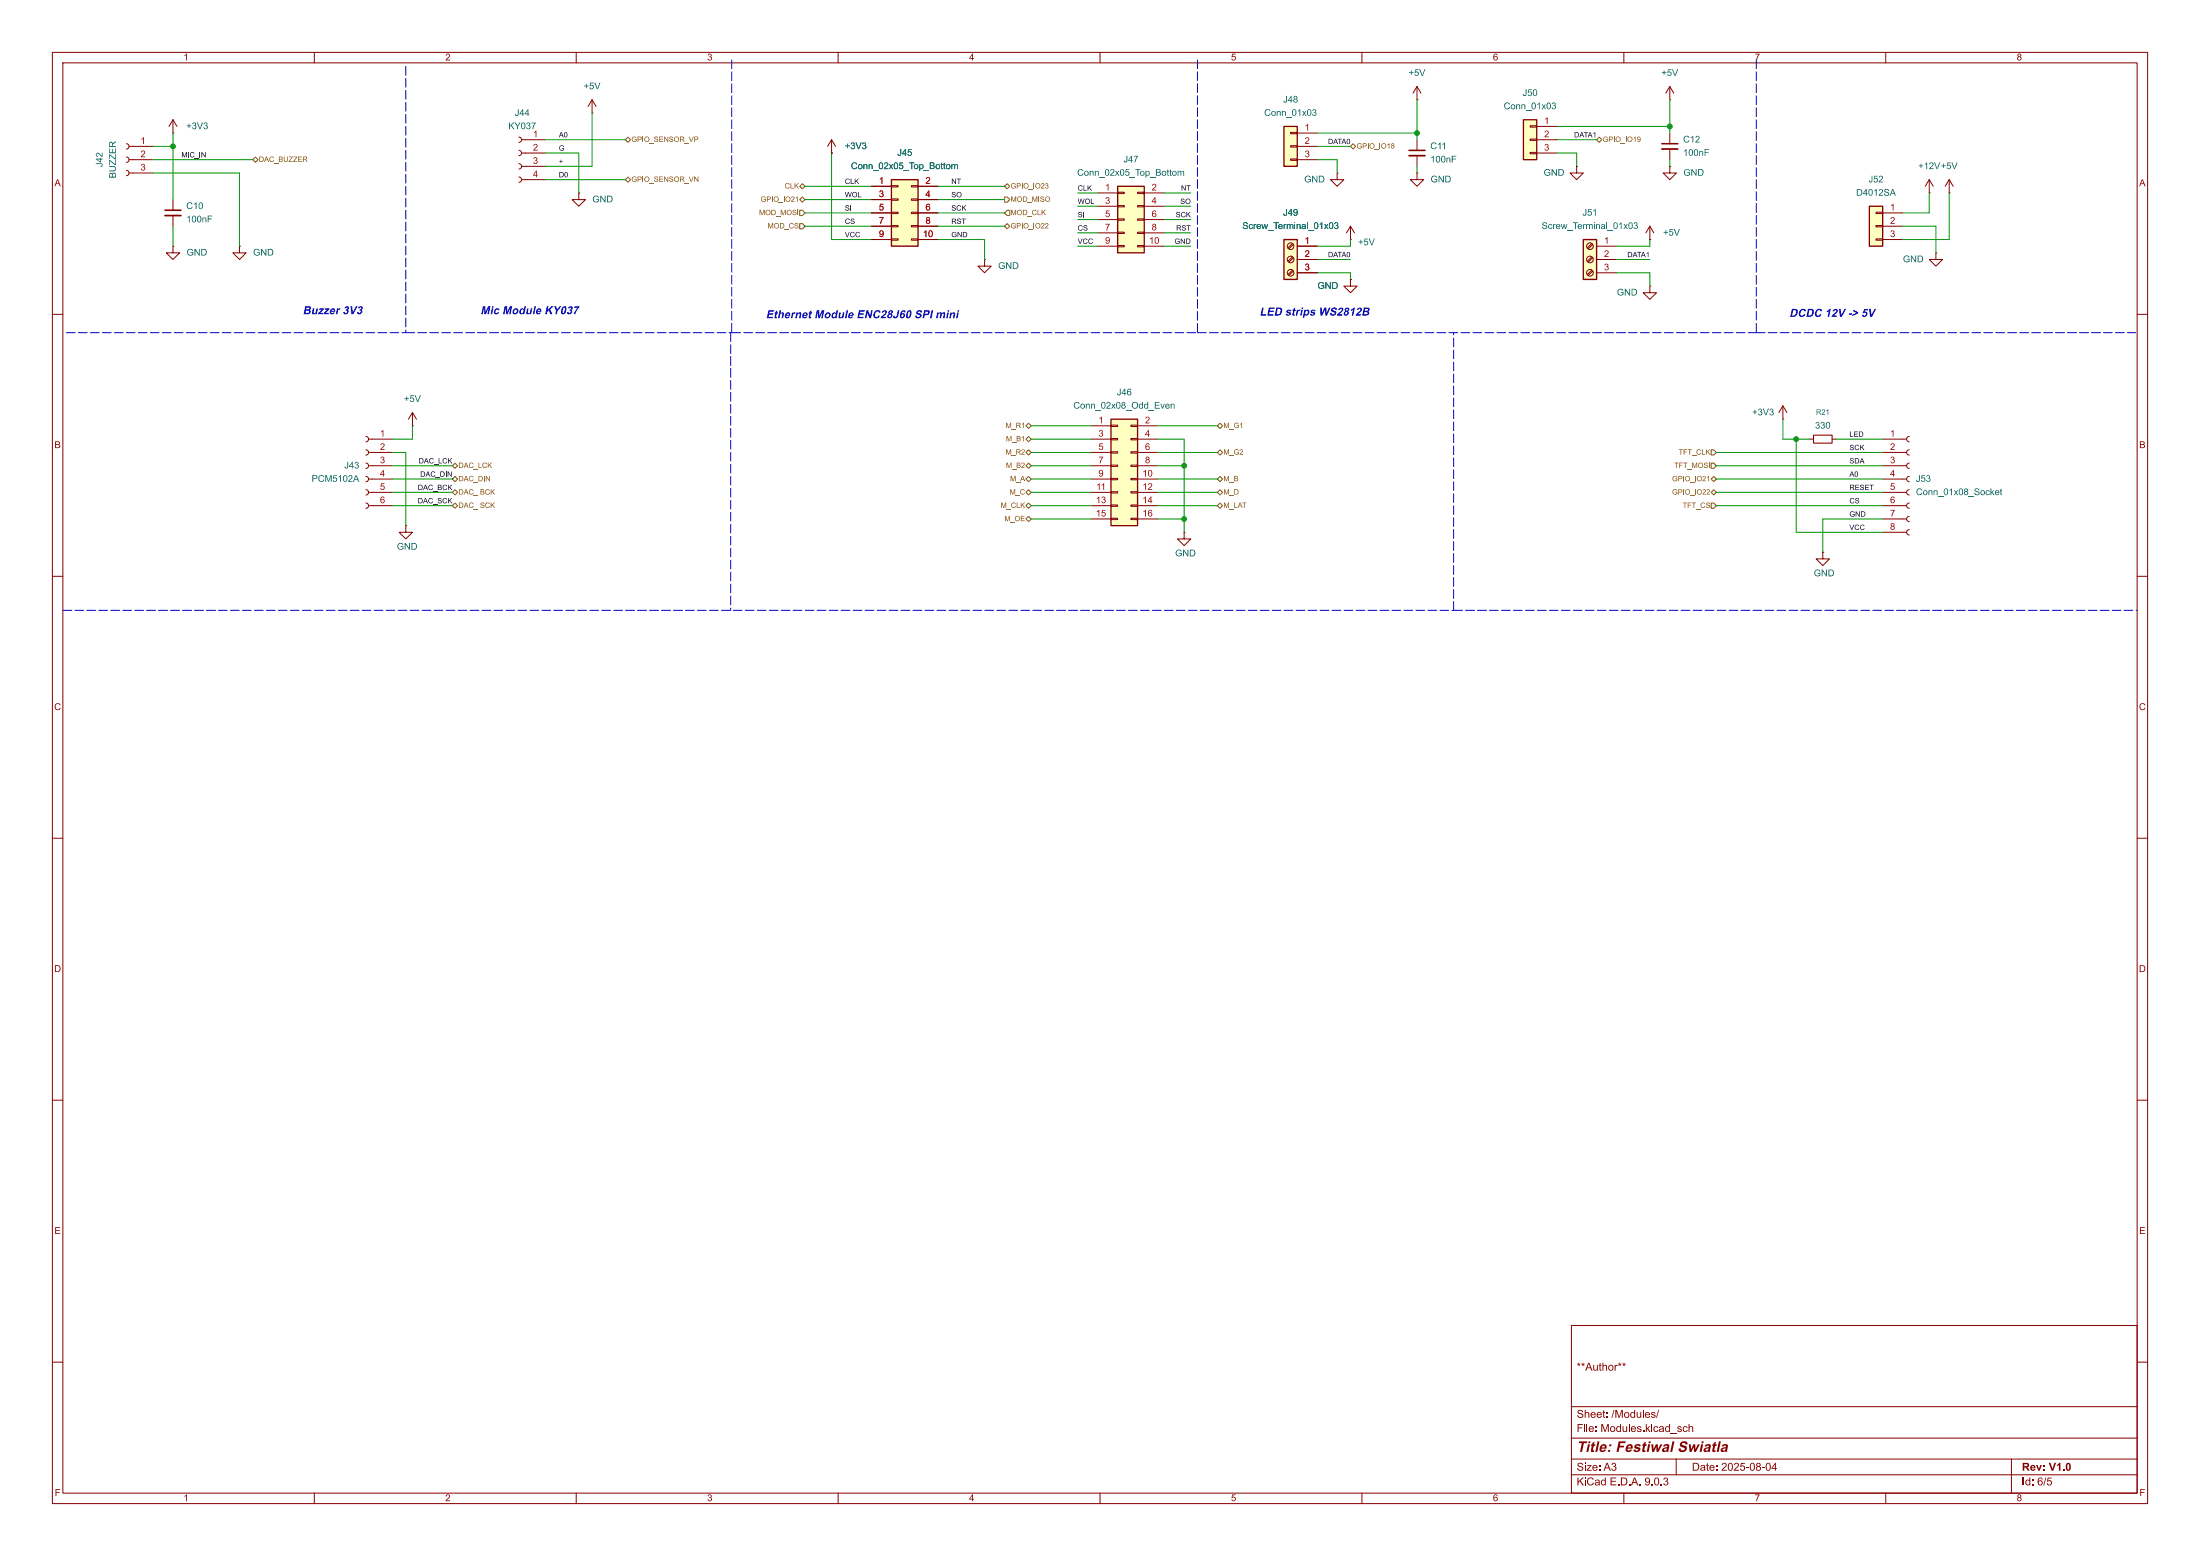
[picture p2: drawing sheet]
<svg xmlns="http://www.w3.org/2000/svg" width="420mm" height="297mm" viewBox="0 0 420 297" stroke-linecap="round" stroke-linejoin="round" font-family="sans-serif">
<g fill="none" stroke="#840000" stroke-width=".19">
<path d="M10 10h400v277h-400zM12 12h396v273h-396zM60 10v2M110 10v2M160 10v2M210 10v2M260 10v2M310 10v2M360 10v2M369.6 48.3v1.2h1.2l-1.2 1.3-1.3-1.3h1.3M369.6 48.3h.1M10 60h2"/>
<path d="M408 60h2M10 110h2M408 110h2M10 160h2M408 160h2M10 210h2M408 210h2M300 253h108v32h-108zM10 260h2M300 278.5h108M300 274.5h108M300 268.5h108"/>
<path d="M320 278.5v3M384 278.5v6.5M408 260h2M60 285v2M110 285v2M160 285v2M210 285v2M260 285v2M300 281.5h108M310 285v2M360 285v2"/>
</g>
<path d="M302.3 45.7h2.5v7.6h-2.5z" fill="#ffffc2"/>
<path d="M302.3 45.7h2.5v7.6h-2.5z" fill="none" stroke="#840000" stroke-width=".25"/>
<g fill="none" stroke="#840000" stroke-width=".19">
<path d="M270.5 33v1.3h1.3l-1.3 1.3-1.3-1.3h1.3M270.5 33h.1M301 31.8v1.2h1.3l-1.3 1.3-1.3-1.3h1.3M301 31.8h.1M303.9 46.5l-.9 .8M303.9 49l-.9 .9M303.9 51.6l-.9 .8M304.1 46.7l-.9 .8M304.1 49.2l-.9 .8M304.1 51.7l-.9 .9M304.8 47h3.8M304.8 49.5h3.8"/>
<path d="M304.8 52.1h3.8M78.7 78.7l-.7 1.3M78.7 78.7l.8 1.3M78.7 78.7v2.6M69.8 83.3l.4 .2 .2 .3-.2 .4-.4 .1M69.8 85.9l.4 .1 .2 .4-.2 .3-.4 .2M69.8 88.4l.4 .1 .2 .4-.2 .4-.4 .1M69.8 90.9l.4 .2 .2 .3-.2 .4-.4 .1M69.8 93.5l.4 .1 .2 .4-.2 .3-.4 .2M69.8 96l.4 .2 .2 .3-.2 .4-.4 .1M70.4 83.8h4.5M70.4 86.4h4.5"/>
<path d="M70.4 88.9h4.5M70.4 91.4h4.5M70.4 94h4.5M70.4 96.5h4.5M78.7 81.3h.1"/>
<circle cx="303.5" cy="47" r=".63"/>
<circle cx="303.5" cy="49.5" r=".63"/>
<circle cx="303.5" cy="52.1" r=".63"/>
</g>
<path d="M290.8 22.9h2.6v7.6h-2.6z" fill="#ffffc2"/>
<path d="M290.8 22.9h2.6v7.6h-2.6z" fill="none" stroke="#840000" stroke-width=".25"/>
<g fill="none" stroke="#840000" stroke-width=".19">
<path d="M270.5 19.1h.1M270.5 16.5l-.8 1.3M270.5 16.5l.8 1.3M270.5 16.5v2.6M33 38.1v2M270.5 26.7v2M270.5 29.7v2.1M292.1 24h1.3v.3h-1.3zM292.1 26.5h1.3v.3h-1.3zM292.1 29.1h1.3v.2h-1.3zM293.4 24.1h3.8M293.4 26.7h3.8"/>
<path d="M293.4 29.2h3.8M318.8 31.8v1.2h1.2l-1.2 1.3-1.3-1.3h1.3M318.8 31.8h.1M33 41.1v2.1M257.8 45.7h.1M257.8 43.2l-.8 1.3M257.8 43.2l.8 1.3M257.8 43.2v2.5M315 45.7h.1M315 43.2l-.8 1.3M315 43.2l.7 1.3M315 43.2v2.5"/>
<path d="M359.4 83.8h4.6M359.4 86.4h4.6M359.4 88.9h4.6M359.4 91.4h4.6M359.4 94h4.6M359.4 96.5h4.6M359.4 99.1h4.6M364.5 83.3l-.4 .2-.1 .3 .1 .4 .4 .1M364.5 85.9l-.4 .1-.1 .4 .1 .3 .4 .2M364.5 88.4l-.4 .1-.1 .4 .1 .4 .4 .1M364.5 90.9l-.4 .2-.1 .3 .1 .4 .4 .1M364.5 93.5l-.4 .1-.1 .4 .1 .3 .4 .2"/>
<path d="M364.5 96l-.4 .2-.1 .3 .1 .4 .4 .1M364.5 98.6l-.4 .1-.1 .4 .1 .3 .4 .2M348 105.4v1.3h1.2l-1.2 1.3-1.3-1.3h1.3M348 105.4h.1M359.4 101.6h4.6M364.5 101.1l-.4 .1-.1 .4 .1 .4 .4 .1"/>
</g>
<path d="M269 28.7h3M31.5 40.1h3" fill="none" stroke="#840000" stroke-width=".3"/>
<path d="M269 29.7h3M31.5 41.1h3" fill="none" stroke="#840000" stroke-width=".33"/>
<path d="M245.1 24.1h2.5v7.7h-2.5z" fill="#ffffc2"/>
<path d="M245.1 24.1h2.5v7.7h-2.5z" fill="none" stroke="#840000" stroke-width=".25"/>
<g fill="none" stroke="#840000" stroke-width=".19">
<path d="M246.4 25.3h1.2v.2h-1.2zM246.4 27.8h1.2v.3h-1.2zM246.4 30.4h1.2v.2h-1.2zM247.6 25.4h3.9M247.6 27.9h3.9M247.6 30.5h3.9M255.3 33v1.3h1.2l-1.2 1.3-1.3-1.3h1.3M255.3 33h.1M372.1 36.8h.1M372.1 34.3l-.8 1.3M372.1 34.3l.8 1.3M372.1 34.3v2.5"/>
<path d="M257.8 53.3v1.3h1.3l-1.3 1.3-1.3-1.3h1.3M257.8 53.3h.1"/>
</g>
<path d="M245.1 45.7h2.5v7.6h-2.5z" fill="#ffffc2"/>
<path d="M245.1 45.7h2.5v7.6h-2.5z" fill="none" stroke="#840000" stroke-width=".25"/>
<g fill="none" stroke="#840000" stroke-width=".19">
<path d="M24.1 27.4l.4 .2 .1 .3-.1 .4-.4 .1M24.1 30l.4 .1 .1 .4-.1 .3-.4 .2M24.1 32.5l.4 .2 .1 .3-.1 .4-.4 .1M24.6 27.9h4.6M24.6 30.5h4.6M24.6 33h4.6M158.7 29.2h.1M158.7 26.7l-.7 1.2M158.7 26.7l.8 1.2M158.7 26.7v2.5M188 49.5v1.3h1.2l-1.2 1.3-1.3-1.3h1.3M188 49.5h.1"/>
<path d="M246.7 46.5l-.8 .8M246.7 49l-.8 .9M246.7 51.6l-.8 .8M246.9 46.7l-.9 .8M246.9 49.2l-.9 .8M246.9 51.7l-.9 .9M247.6 47h3.9M247.6 49.5h3.9M247.6 52.1h3.9M226.1 101.6v1.3h1.2l-1.2 1.2-1.3-1.2h1.3M226.1 101.6h.1"/>
<circle cx="246.4" cy="49.5" r=".63"/>
<circle cx="246.4" cy="47" r=".63"/>
<circle cx="246.4" cy="52.1" r=".63"/>
</g>
<path d="M212.1 80h5.1v20.3h-5.1z" fill="#ffffc2"/>
<path d="M212.1 80h5.1v20.3h-5.1z" fill="none" stroke="#840000" stroke-width=".25"/>
<g fill="none" stroke="#840000" stroke-width=".19">
<path d="M113 19.1l-.7 1.2M113 19.1l.8 1.2M113 19.1v2.5M33 25.4h.1M33 22.9l-.7 1.2M33 22.9l.8 1.2M33 22.9v2.5M110.5 36.8v1.3h1.3l-1.3 1.3-1.3-1.3h1.3M110.5 36.8h.1M113 21.6h.1M368.3 36.8h.1M368.3 34.3l-.8 1.3"/>
<path d="M368.3 34.3l.8 1.3M368.3 34.3v2.5M45.7 47v1.3h1.3l-1.3 1.2-1.3-1.2h1.3M45.7 47h.1M208.3 81.3h3.8M208.3 83.8h3.8M208.3 86.4h3.8M208.3 88.9h3.8M208.3 91.4h3.8M208.3 94h3.8M208.3 96.5h3.8M208.3 99.1h3.8"/>
<path d="M212.1 81.2h1.3v.2h-1.3zM212.1 83.7h1.3v.2h-1.3zM212.1 86.2h1.3v.3h-1.3zM212.1 88.8h1.3v.2h-1.3zM212.1 91.3h1.3v.3h-1.3zM212.1 93.9h1.3v.2h-1.3zM212.1 96.4h1.3v.2h-1.3zM212.1 98.9h1.3v.3h-1.3zM215.9 81.2h1.3v.2h-1.3zM215.9 83.7h1.3v.2h-1.3zM215.9 86.2h1.3v.3h-1.3zM215.9 88.8h1.3v.2h-1.3z"/>
<path d="M215.9 91.3h1.3v.3h-1.3zM215.9 93.9h1.3v.2h-1.3zM215.9 96.4h1.3v.2h-1.3zM215.9 98.9h1.3v.3h-1.3zM217.2 81.3h3.8M217.2 83.8h3.8M217.2 86.4h3.8M217.2 88.9h3.8M217.2 91.4h3.8M217.2 94h3.8M217.2 96.5h3.8M217.2 99.1h3.8"/>
</g>
<path d="M170.2 34.3h5.1v12.7h-5.1z" fill="#ffffc2"/>
<path d="M170.2 34.3h5.1v12.7h-5.1z" fill="none" stroke="#840000" stroke-width=".25"/>
<g fill="none" stroke="#840000" stroke-width=".19">
<path d="M99.1 26.2l.3 .1 .2 .4-.2 .3-.3 .2M99.1 28.7l.3 .2 .2 .3-.2 .4-.3 .1M99.1 31.2l.3 .2 .2 .4-.2 .3-.3 .2M99.1 33.8l.3 .1 .2 .4-.2 .3-.3 .2M99.6 26.7h4.5M99.6 29.2h4.5M99.6 31.8h4.5M99.6 34.3h4.5M166.4 35.6h3.8M166.4 38.1h3.8M170.2 35.4h1.2v.3h-1.2zM170.2 38h1.2v.2h-1.2z"/>
<path d="M174 35.4h1.3v.3h-1.3zM174 38h1.3v.2h-1.3zM175.3 35.6h3.8M175.3 38.1h3.8M33 47v1.3h1.3l-1.3 1.2-1.3-1.2h1.3M33 47h.1M166.4 40.6h3.8M166.4 43.2h3.8M166.4 45.7h3.8M170.2 40.5h1.2v.3h-1.2zM170.2 43.1h1.2v.2h-1.2zM170.2 45.6h1.2v.2h-1.2z"/>
<path d="M174 40.5h1.3v.3h-1.3zM174 43.1h1.3v.2h-1.3zM174 45.6h1.3v.2h-1.3zM175.3 40.6h3.8M175.3 43.2h3.8M175.3 45.7h3.8M77.5 100.3v1.3h1.2l-1.2 1.3-1.3-1.3h1.3M77.5 100.3h.1"/>
</g>
<path d="M356.9 39.4h2.5v7.6h-2.5z" fill="#ffffc2"/>
<path d="M356.9 39.4h2.5v7.6h-2.5z" fill="none" stroke="#840000" stroke-width=".25"/>
<g fill="none" stroke="#840000" stroke-width=".19">
<path d="M318.8 25.4v2M318.8 28.4v2.1M358.1 40.5h1.3v.3h-1.3zM358.1 43.1h1.3v.2h-1.3zM358.1 45.6h1.3v.2h-1.3zM359.4 40.6h3.8M359.4 43.2h3.8M359.4 45.7h3.8M340.4 77.5l-.8 1.2M340.4 77.5l.7 1.2M340.4 77.5v2.5M340.4 80h.1"/>
<path d="M345.4 83.8h.8M349.8 83.8h.7"/>
</g>
<path d="M317.2 27.4h3.1" fill="none" stroke="#840000" stroke-width=".3"/>
<path d="M317.2 28.4h3.1" fill="none" stroke="#840000" stroke-width=".33"/>
<path d="M346.2 83.1h3.6v1.5h-3.6z" fill="none" stroke="#840000" stroke-width=".2"/>
<path d="M213.4 35.6h5v12.7h-5z" fill="#ffffc2"/>
<path d="M213.4 35.6h5v12.7h-5z" fill="none" stroke="#840000" stroke-width=".25"/>
<g fill="none" stroke="#840000" stroke-width=".19">
<path d="M318.8 19.1h.1M318.8 16.5l-.8 1.3M318.8 16.5l.7 1.3M318.8 16.5v2.6M158.7 29.2h.1M166.4 35.6h3.8M166.4 38.1h3.8M175.3 35.6h3.8M175.3 38.1h3.8M209.5 36.8h3.9M209.5 39.4h3.9M213.4 36.7h1.2v.3h-1.2z"/>
<path d="M213.4 39.2h1.2v.3h-1.2zM217.2 36.7h1.2v.3h-1.2zM217.2 39.2h1.2v.3h-1.2zM218.4 36.8h3.8M218.4 39.4h3.8M166.4 40.6h3.8M166.4 43.2h3.8M166.4 45.7h3.8M175.3 40.6h3.8M175.3 43.2h3.8M175.3 45.7h3.8M209.5 41.9h3.9"/>
<path d="M209.5 44.5h3.9M209.5 47h3.9M213.4 41.8h1.2v.2h-1.2zM213.4 44.3h1.2v.3h-1.2zM213.4 46.9h1.2v.2h-1.2zM217.2 41.8h1.2v.2h-1.2zM217.2 44.3h1.2v.3h-1.2zM217.2 46.9h1.2v.2h-1.2zM218.4 41.9h3.8M218.4 44.5h3.8M218.4 47h3.8M247.6 47h3.9"/>
<path d="M247.6 49.5h3.9M247.6 52.1h3.9M257.8 53.3h.1M315 54.6v1.3h1.2l-1.2 1.3-1.3-1.3h1.3M315 54.6h.1"/>
</g>
<g fill="none" stroke="#725600" stroke-width=".19">
<path d="M48.8 30l.5 .5-.5 .5-.5-.5zM119.4 26.7l.5-.5 .5 .5-.5 .5zM119.9 33.8l.5 .5-.5 .5-.5-.5zM153.2 37.6l.5 .5-.5 .5-.5-.5zM153.2 35.1l.5 .5-.5 .5-.5-.5zM191.8 37.6h.5l.5 .5-.5 .5h-.5zM192.3 35.1l.5 .5-.5 .5-.5-.5zM257.8 27.9l.5-.5 .5 .5-.5 .5zM304.8 26.7l.5-.5 .5 .5-.5 .5zM152.7 40.1h.5l.5 .5-.5 .5h-.5zM152.7 42.7h.5l.5 .5-.5 .5h-.5zM191.8 43.2l.5-.5 .5 .5-.5 .5z"/>
<path d="M192.3 40.1h.5v1h-.5l-.5-.5zM86.4 94l.5-.5 .5 .5-.5 .5zM86.4 91.4l.5-.5 .5 .5-.5 .5zM86.4 88.9l.5-.5 .5 .5-.5 .5zM86.4 96.5l.5-.5 .5 .5-.5 .5zM195.8 88.9l.5-.5 .5 .5-.5 .5zM195.8 91.4l.5-.5 .5 .5-.5 .5zM195.8 86.4l.5-.5 .5 .5-.5 .5zM195.8 94l.5-.5 .5 .5-.5 .5zM195.8 99.1l.5-.5 .5 .5-.5 .5zM195.8 96.5l.5-.5 .5 .5-.5 .5zM195.8 81.3l.5-.5 .5 .5-.5 .5z"/>
<path d="M195.8 83.8l.5-.5 .5 .5-.5 .5zM232.4 91.4l.5-.5 .5 .5-.5 .5zM232.4 96.5l.5-.5 .5 .5-.5 .5zM232.4 94l.5-.5 .5 .5-.5 .5zM232.4 81.3l.5-.5 .5 .5-.5 .5zM232.4 86.4l.5-.5 .5 .5-.5 .5zM326.7 85.9h.5l.5 .5-.5 .5h-.5zM326.7 96h.5l.5 .5-.5 .5h-.5zM326.7 94l.5-.5 .5 .5-.5 .5zM326.7 91.4l.5-.5 .5 .5-.5 .5zM326.7 88.4h.5l.5 .5-.5 .5h-.5z"/>
</g>
<g fill="none" stroke="#0000c2" stroke-width=".19" stroke-dasharray="1.7 .6">
<path d="M77.5 12.7v50.8M139.7 11.4v52.1M228.6 11.4v52.1M335.3 11.4v52.1M12.7 63.5h64.8M77.5 63.5h62.2M139.5 63.5v53M139.7 63.5h88.9M228.6 63.5h106.7M335.3 63.5h72.4M12 116.5h127.5M140 116.5h137.5"/>
<path d="M277.5 116.5v-53M277.5 116.5h130.5"/>
</g>
<g fill="none" stroke="#009600" stroke-width=".19">
<path d="M270.5 19.1v7.6M318.8 19.1v6.3M29.2 27.9h3.8M29.2 30.5h19.1M29.2 33h16.5v14M33 25.4v12.7M104.1 26.7h15.3M104.1 34.3h15.3M104.1 29.2h6.4v7.6M113 21.6v10.2h-8.9M153.7 38.1h12.7M153.7 35.6h12.7"/>
<path d="M158.7 29.2v16.5h7.7M179.1 38.1h12.7M179.1 35.6h12.7M205.7 39.4h3.8M205.7 36.8h3.8M222.2 39.4h5.1M222.2 36.8h5.1M251.5 25.4h19M251.5 27.9h6.3M251.5 30.5h3.8v2.5M270.5 31.8v1.2M297.2 24.1h21.6"/>
<path d="M297.2 26.7h7.6M297.2 29.2h3.8v2.6M318.8 30.5v1.3M368.3 36.8v3.8h-5.1M372.1 36.8v8.9h-8.9M33 43.2v3.8M153.7 43.2h12.7M153.7 40.6h12.7M179.1 45.7h8.9v3.8M179.1 43.2h12.7M179.1 40.6h12.7M205.7 47h3.8"/>
<path d="M205.7 44.5h3.8M205.7 41.9h3.8M222.2 47h5.1M222.2 44.5h5.1M222.2 41.9h5.1M251.5 52.1h6.3v1.2M251.5 49.5h6.3M257.8 45.7v1.3h-6.3M308.6 52.1h6.4v2.5M308.6 49.5h6.4M315 45.7v1.3h-6.4M363.2 43.2h6.4v5.1"/>
<path d="M74.9 91.4h11.5M74.9 88.9h11.5M74.9 86.4h2.6v13.9M74.9 94h11.5M74.9 96.5h11.5M78.7 81.3v2.5h-3.8M196.8 91.4h11.5M196.8 88.9h11.5M196.8 86.4h11.5M196.8 94h11.5M196.8 81.3h11.5M196.8 96.5h11.5"/>
<path d="M196.8 83.8h11.5M196.8 99.1h11.5M221 91.4h11.4M221 83.8h5.1v17.8M221 88.9h5.1M221 86.4h11.4M221 94h11.4M221 81.3h11.4M221 96.5h11.4M221 99.1h5.1M327.7 91.4h31.7M327.7 88.9h31.7"/>
<path d="M327.7 86.4h31.7M327.7 94h31.7M327.7 96.5h31.7M340.4 80v3.8h5M342.9 83.8v17.8h16.5M350.5 83.8h8.9M359.4 99.1h-11.4v6.3"/>
</g>
<g fill="#009600" stroke="#009600" stroke-width=".19">
<circle cx="226.1" cy="88.9" r=".46"/>
<circle cx="226.1" cy="99.1" r=".46"/>
<circle cx="342.9" cy="83.8" r=".46"/>
<circle cx="318.8" cy="24.1" r=".46"/>
<circle cx="270.5" cy="25.4" r=".46"/>
<circle cx="33" cy="27.9" r=".46"/>
</g>
<text font-size="2.8" fill="#840000" x="301" y="277.9">Title: Festiwal Swiatla</text>
<g font-size="2.1" fill="#0000c2">
<text x="57.8" y="60.5">Buzzer 3V3</text>
<text x="91.7" y="60.5">Mic Module KY037</text>
<text x="146.2" y="61.3">Ethernet Module ENC28J60 SPI mini</text>
<text x="240.5" y="60.8">LED strips WS2812B</text>
<text x="341.6" y="61.1">DCDC 12V-&gt; 5V</text>
</g>
<g font-size="2.1" fill="#840000">
<text x="301" y="262.2">**Author**</text>
<text x="301" y="273.9">File: Modules.kicad_sch</text>
<text x="301" y="271.2">Sheet: /Modules/</text>
<text x="301" y="281.3">Size: A3</text>
<text x="323" y="281.3">Date: 2025-08-04</text>
<text x="386" y="281.3">Rev: V1.0</text>
<text x="301" y="284.1">KiCad E.D.A. 9.0.3</text>
<text x="386" y="284.1">Id: 6/5</text>
</g>
<g font-size="1.8" fill="#840000">
<text x="35" y="12">1</text>
<text x="85" y="12">2</text>
<text x="135" y="12">3</text>
<text x="185" y="12">4</text>
<text x="235" y="12">5</text>
<text x="285" y="12">6</text>
<text x="335" y="12">7</text>
<text x="385" y="12">8</text>
<text x="10.4" y="36">A</text>
<text x="408.4" y="36">A</text>
<text x="10.4" y="86">B</text>
<text x="408.4" y="86">B</text>
<text x="10.3" y="136">C</text>
<text x="408.3" y="136">C</text>
<text x="10.3" y="186">D</text>
<text x="408.3" y="186">D</text>
<text x="10.4" y="236">E</text>
<text x="408.4" y="236">E</text>
<text x="10.4" y="286">F</text>
<text x="35" y="287">1</text>
<text x="85" y="287">2</text>
<text x="135" y="287">3</text>
<text x="185" y="287">4</text>
<text x="235" y="287">5</text>
<text x="285" y="287">6</text>
<text x="335" y="287">7</text>
<text x="385" y="287">8</text>
<text x="408.4" y="286">F</text>
</g>
<g font-size="1.8" fill="#006464">
<text x="111.4" y="17.5">+5V</text>
<text x="268.9" y="15">+5V</text>
<text x="317.2" y="15">+5V</text>
<text x="98.3" y="22.6">J44</text>
<text x="241.3" y="22.6">Conn_01x03</text>
<text x="244.9" y="20">J48</text>
<text x="287.1" y="21.3">Conn_01x03</text>
<text x="290.7" y="18.8">J50</text>
<text x="35.6" y="25.1">+3V3</text>
<text x="97" y="25.1">KY037</text>
<text x="161.3" y="28.9">+3V3</text>
<text x="273" y="28.9">C11</text>
<text x="321.3" y="27.7">C12</text>
<text x="20" y="31.9" transform="rotate(-90 20 31.9)">J42</text>
<text x="22.6" y="34" transform="rotate(-90 22.6 34)">BUZZER</text>
<text x="162.5" y="32.7">Conn_02x05_Top_Bottom</text>
<text x="171.3" y="30.2">J45</text>
<text x="205.6" y="34">Conn_02x05_Top_Bottom</text>
<text x="214.5" y="31.5">J47</text>
<text x="249" y="35.3">GND</text>
<text x="273" y="31.5">100nF</text>
<text x="273.1" y="35.3">GND</text>
<text x="294.7" y="34">GND</text>
<text x="321.3" y="30.2">100nF</text>
<text x="321.4" y="34">GND</text>
<text x="356.7" y="35.3">J52</text>
<text x="366.2" y="32.7">+12V+5V</text>
<text x="35.6" y="40.4">C10</text>
<text x="113.1" y="39.1">GND</text>
<text x="244.9" y="41.6">J49</text>
<text x="302.1" y="41.6">J51</text>
<text x="354.3" y="37.8">D4012SA</text>
<text x="35.6" y="42.9">100nF</text>
<text x="237.1" y="44.2">Screw_Terminal_01x03</text>
<text x="259.3" y="47.3">+5V</text>
<text x="294.3" y="44.2">Screw_Terminal_01x03</text>
<text x="317.5" y="45.4">+5V</text>
<text x="35.6" y="49.3">GND</text>
<text x="48.3" y="49.3">GND</text>
<text x="190.6" y="51.8">GND</text>
<text x="363.3" y="50.5">GND</text>
<text x="251.5" y="55.6">GND</text>
<text x="308.7" y="56.9">GND</text>
<text x="77.1" y="77.2">+5V</text>
<text x="213.2" y="75.9">J46</text>
<text x="204.9" y="78.5">Conn_02x08_Odd_Even</text>
<text x="334.5" y="79.7">+3V3</text>
<text x="346.5" y="82.3">330</text>
<text x="65.7" y="89.9">J43</text>
<text x="59.5" y="92.4">PCM5102A</text>
<text x="365.8" y="92.4">J53</text>
<text x="365.8" y="95">Conn_01x08_Socket</text>
<text x="75.7" y="105.4">GND</text>
<text x="224.3" y="106.7">GND</text>
<text x="346.3" y="110.5">GND</text>
</g>
<g font-size="1.8" fill="#a90000">
<text x="294.8" y="23.9">1</text>
<text x="26.8" y="27.7">1</text>
<text x="101.7" y="26.4">1</text>
<text x="101.7" y="29">2</text>
<text x="249.1" y="25.1">1</text>
<text x="249.1" y="27.7">2</text>
<text x="294.8" y="26.4">2</text>
<text x="294.8" y="29">3</text>
<text x="26.8" y="30.2">2</text>
<text x="26.8" y="32.8">3</text>
<text x="101.7" y="31.5">3</text>
<text x="101.7" y="34">4</text>
<text x="167.8" y="35.3">1</text>
<text x="176.7" y="35.3">2</text>
<text x="249.1" y="30.2">3</text>
<text x="167.8" y="37.8">3</text>
<text x="167.8" y="40.4">5</text>
<text x="176.7" y="37.8">4</text>
<text x="176.7" y="40.4">6</text>
<text x="211" y="36.6">1</text>
<text x="211" y="39.1">3</text>
<text x="211" y="41.7">5</text>
<text x="219.9" y="36.6">2</text>
<text x="219.9" y="39.1">4</text>
<text x="219.9" y="41.7">6</text>
<text x="360.8" y="40.4">1</text>
<text x="167.8" y="42.9">7</text>
<text x="167.8" y="45.5">9</text>
<text x="176.2" y="45.5">10</text>
<text x="176.7" y="42.9">8</text>
<text x="211" y="44.2">7</text>
<text x="211" y="46.7">9</text>
<text x="219.4" y="46.7">10</text>
<text x="219.9" y="44.2">8</text>
<text x="249.1" y="46.7">1</text>
<text x="306.2" y="46.7">1</text>
<text x="360.8" y="42.9">2</text>
<text x="360.8" y="45.5">3</text>
<text x="249.1" y="49.3">2</text>
<text x="249.1" y="51.8">3</text>
<text x="306.2" y="49.3">2</text>
<text x="306.2" y="51.8">3</text>
<text x="72.5" y="83.6">1</text>
<text x="209.7" y="81">1</text>
<text x="209.7" y="83.6">3</text>
<text x="218.6" y="81">2</text>
<text x="218.6" y="83.6">4</text>
<text x="360.8" y="83.6">1</text>
<text x="72.5" y="86.1">2</text>
<text x="72.5" y="88.6">3</text>
<text x="209.7" y="86.1">5</text>
<text x="209.7" y="88.6">7</text>
<text x="218.6" y="86.1">6</text>
<text x="218.6" y="88.6">8</text>
<text x="360.8" y="86.1">2</text>
<text x="360.8" y="88.6">3</text>
<text x="72.5" y="91.2">4</text>
<text x="72.5" y="93.7">5</text>
<text x="209.3" y="93.7">11</text>
<text x="209.7" y="91.2">9</text>
<text x="218.1" y="91.2">10</text>
<text x="218.1" y="93.7">12</text>
<text x="360.8" y="91.2">4</text>
<text x="360.8" y="93.7">5</text>
<text x="72.5" y="96.3">6</text>
<text x="209.2" y="96.3">13</text>
<text x="209.2" y="98.8">15</text>
<text x="218.1" y="96.3">14</text>
<text x="218.1" y="98.8">16</text>
<text x="360.8" y="96.3">6</text>
<text x="360.8" y="98.8">7</text>
<text x="360.8" y="101.3">8</text>
</g>
<g font-size="1.4" fill="#0f0f0f">
<text x="106.7" y="26.4">A0</text>
<text x="106.7" y="28.9">G</text>
<text x="253.5" y="27.7">DATA0</text>
<text x="300.5" y="26.4">DATA1</text>
<text x="34.6" y="30.2">MIC_IN</text>
<text x="106.7" y="34">D0</text>
<text x="106.7" y="31.5">+</text>
<text x="161.3" y="35.3">CLK</text>
<text x="181.6" y="35.3">NT</text>
<text x="161.3" y="37.8">WOL</text>
<text x="161.3" y="40.4">SI</text>
<text x="181.6" y="37.8">SO</text>
<text x="181.6" y="40.4">SCK</text>
<text x="205.7" y="39.1">WOL</text>
<text x="205.7" y="36.6">CLK</text>
<text x="205.7" y="41.6">SI</text>
<text x="224.5" y="41.6">SCK</text>
<text x="225.3" y="39.1">SO</text>
<text x="225.5" y="36.6">NT</text>
<text x="161.3" y="45.4">VCC</text>
<text x="161.3" y="42.9">CS</text>
<text x="181.6" y="42.9">RST</text>
<text x="181.6" y="45.4">GND</text>
<text x="205.7" y="46.7">VCC</text>
<text x="205.7" y="44.2">CS</text>
<text x="224.2" y="46.7">GND</text>
<text x="224.5" y="44.2">RST</text>
<text x="253.5" y="49.3">DATA0</text>
<text x="310.7" y="49.3">DATA1</text>
<text x="353.1" y="83.5">LED</text>
<text x="79.9" y="88.6">DAC_LCK</text>
<text x="353.1" y="88.6">SDA</text>
<text x="353.1" y="86.1">SCK</text>
<text x="79.8" y="93.7">DAC_BCK</text>
<text x="80.2" y="91.2">DAC_DIN</text>
<text x="353.1" y="93.7">RESET</text>
<text x="353.1" y="91.2">A0</text>
<text x="79.8" y="96.2">DAC_SCK</text>
<text x="353.1" y="98.8">GND</text>
<text x="353.1" y="96.2">CS</text>
<text x="353.1" y="101.3">VCC</text>
</g>
<g font-size="1.4" fill="#725600">
<text x="120.5" y="27.5">GPIO_SENSOR_VP</text>
<text x="259" y="28.7">GPIO_IO18</text>
<text x="305.9" y="27.5">GPIO_IO19</text>
<text x="49.4" y="31.3">DAC_BUZZER</text>
<text x="120.5" y="35.1">GPIO_SENSOR_VN</text>
<text x="144.9" y="41.4">MOD_MOSI</text>
<text x="145.2" y="38.9">GPIO_IO21</text>
<text x="149.8" y="36.3">CLK</text>
<text x="192.9" y="41.4">MOD_CLK</text>
<text x="192.9" y="36.3">GPIO_IO23</text>
<text x="192.9" y="38.9">MOD_MISO</text>
<text x="146.5" y="44">MOD_CS</text>
<text x="192.9" y="44">GPIO_IO22</text>
<text x="192" y="82.1">M_R1</text>
<text x="233.6" y="82.1">M_G1</text>
<text x="87.5" y="89.7">DAC_LCK</text>
<text x="192" y="87.1">M_R2</text>
<text x="192" y="89.7">M_B2</text>
<text x="192" y="84.6">M_B1</text>
<text x="233.6" y="87.1">M_G2</text>
<text x="319.6" y="89.7">TFT_MOSI</text>
<text x="320.4" y="87.1">TFT_CLK</text>
<text x="87.5" y="94.8">DAC_ BCK</text>
<text x="87.5" y="92.2">DAC_DIN</text>
<text x="192.7" y="94.8">M_C</text>
<text x="192.8" y="92.2">M_A</text>
<text x="233.6" y="92.2">M_B</text>
<text x="233.6" y="94.8">M_D</text>
<text x="319.2" y="94.8">GPIO_IO22</text>
<text x="319.2" y="92.2">GPIO_IO21</text>
<text x="87.5" y="97.3">DAC_ SCK</text>
<text x="191" y="97.3">M_CLK</text>
<text x="191.7" y="99.8">M_OE</text>
<text x="233.6" y="97.3">M_LAT</text>
<text x="321.2" y="97.3">TFT_CS</text>
</g>
<text font-size="1.4" fill="#006464" x="346.7" y="79.5">R21</text>
</svg>
